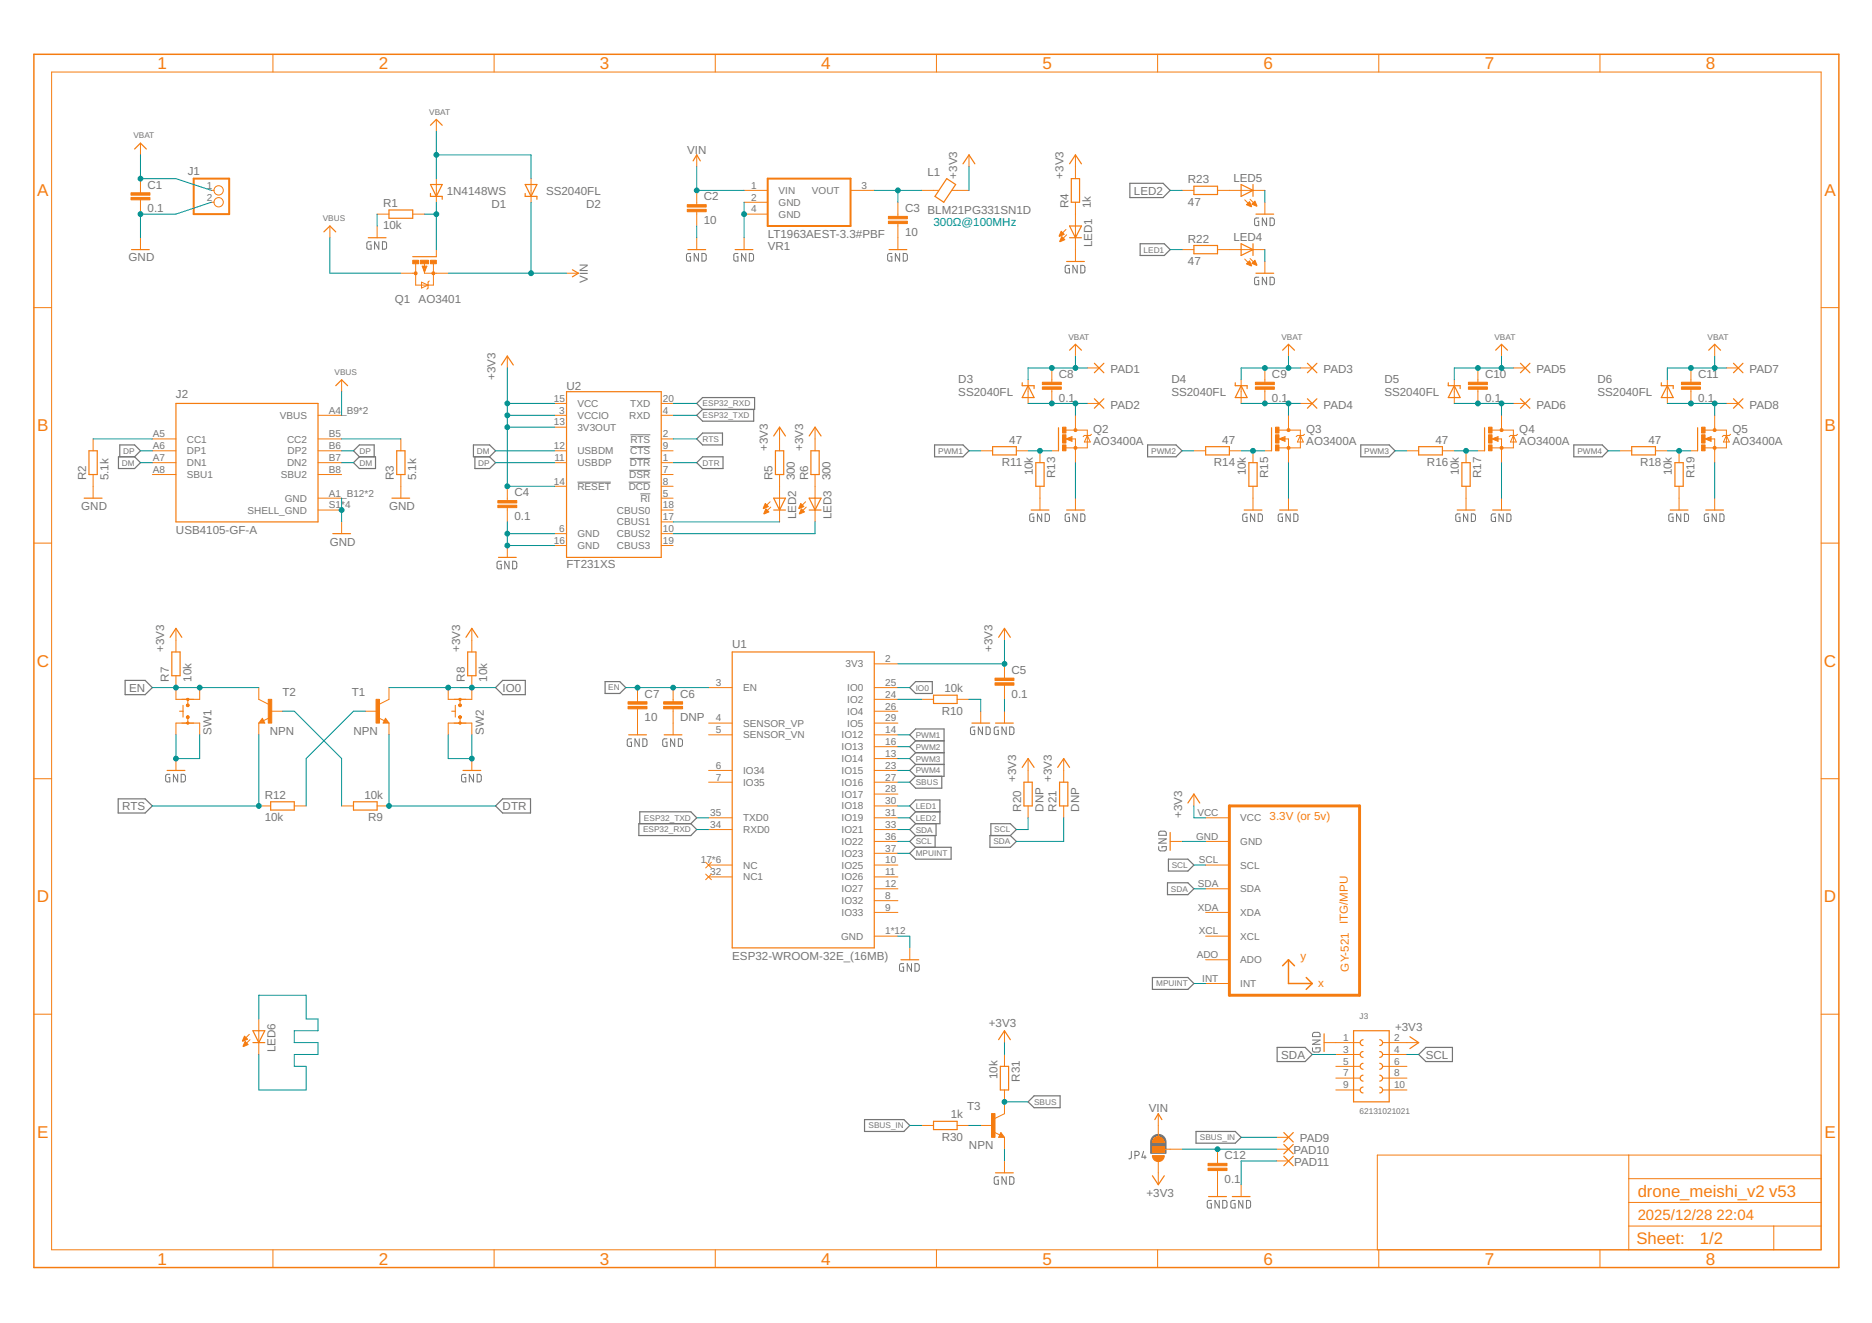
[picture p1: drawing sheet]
<svg xmlns="http://www.w3.org/2000/svg" width="297mm" height="210mm" viewBox="0 0 297 210" stroke-linecap="round" stroke-linejoin="round" font-family="sans-serif">
<g fill="none" stroke="#757575" stroke-width=".16">
<path d="M58.9 38.4h-.5l-.1 .1v1h.6v-.6h-.2M60.1 38.4v1.1l-.7-1.1v1.1M60.7 38.4h.5l.1 .1v.8l-.1 .2h-.5zM199.7 34.6l-.6 .1v.8l.1 .3h.5v-.7h-.2M201 34.6v1.2l-.7-1.2v1.2M201.5 34.6h.5l.2 .2v.8l-.2 .2h-.5zM109.6 40.2h-.4l-.2 .2-.1 .7 .2 .3h.5v-.7h-.2M110.8 40.2v1.2l-.6-1.2v1.2M111.4 40.2h.4l.2 .2v.8l-.2 .2h-.4zM117.1 40.2h-.4l-.2 .2-.1 .7 .2 .3h.5v-.7h-.2M118.3 40.2v1.2l-.6-1.2v1.2M118.9 40.2h.5l.1 .2v.8l-.1 .2h-.5z"/>
<path d="M141.5 40.2h-.4l-.2 .2-.1 .7 .2 .3h.5v-.7h-.2M142.7 40.2v1.2l-.6-1.2v1.2M143.3 40.2h.5l.2 .2v.8l-.2 .2h-.5zM169.7 42.1l-.6 .1-.1 .8 .2 .3h.5v-.7h-.2M170.9 42.1v1.2l-.7-1.2v1.2M171.5 42.1h.4l.2 .2v.8l-.2 .2h-.4zM199.7 44h-.5l-.1 .1v.8l.1 .3h.5v-.7h-.2M201 44v1.2l-.7-1.2v1.2M201.5 44h.5l.2 .2v.8l-.2 .1-.5 .1zM91.6 76.5h5.3M99.8 76.5h3.4M99.8 74.6h3.4"/>
<path d="M99.9 72.7h3.3M100 70.9h3.2M100 69h3.2M101.6 78.4h1.6M79.5 89l-.6 .2v.8l.1 .2 .5 .1v-.7h-.2M80.8 89v1.3l-.7-1.3v1.3M81.3 89l.5 .1 .2 .2v.7l-.2 .2-.5 .1zM164 81.5l-.6 .2v.8l.2 .2h.4v-.6h-.1M165.3 81.5v1.2l-.7-1.2v1.2M165.8 81.5l.5 .1 .2 .1v.8l-.2 .2h-.5zM169.7 81.5l-.6 .2-.1 .8 .2 .2h.5v-.6h-.2M170.9 81.5v1.2l-.7-1.2v1.2"/>
<path d="M171.5 81.5l.4 .1 .2 .1v.8l-.2 .2h-.4zM197.9 81.5l-.7 .2v.8l.2 .2h.5v-.6h-.2M199.1 81.5v1.2l-.7-1.2v1.2M199.6 81.5l.5 .1 .2 .1v.8l-.2 .2h-.5zM203.5 81.5l-.6 .2-.1 .8 .2 .2h.5v-.6h-.2M204.7 81.5v1.2l-.7-1.2v1.2M205.3 81.5l.4 .1 .2 .1v.8l-.2 .2h-.4zM231.7 81.5l-.7 .2v.8l.2 .2h.5v-.6h-.2M232.9 81.5v1.2l-.7-1.2v1.2M233.5 81.5l.4 .1 .2 .1v.8l-.2 .2h-.4zM237.3 81.5l-.6 .2-.1 .8 .2 .2h.5v-.6h-.2M238.5 81.5v1.2l-.7-1.2v1.2"/>
<path d="M239.1 81.5l.5 .1 .1 .1v.8l-.1 .2h-.5zM265.5 81.5l-.7 .2v.8l.2 .2h.5v-.6h-.2M266.7 81.5v1.2l-.7-1.2v1.2M267.3 81.5l.4 .1 .2 .1v.8l-.2 .2h-.4zM271.1 81.5l-.6 .2-.1 .8 .2 .2h.5v-.6h-.2M272.3 81.5v1.2l-.6-1.2v1.2M272.9 81.5l.5 .1 .1 .1v.8l-.1 .2h-.5zM100.2 117.2h-.5l-.1 .1-.1 .9 .2 .2h.5v-.6h-.2M101.4 117.2v1.2l-.6-1.2v1.2M102 117.2h.3a.3 .3 0 0 1 .4 .4l-.1 .7-.6 .1zM105.8 117.2h-.5l-.1 .1v.9l.1 .2h.5v-.6h-.2M107.1 117.2v1.2l-.7-1.2v1.2"/>
<path d="M107.6 117.2h.5l.2 .2v.8l-.2 .2h-.5zM154.7 115.3l-.7 .2v.8l.2 .2h.5v-.6h-.2M155.9 115.3v1.2l-.7-1.2v1.2M156.5 115.3l.4 .1 .2 .1v.8l-.2 .2h-.4zM158.4 115.3l-.6 .2v.8l.1 .2h.5v-.6h-.2M159.7 115.3v1.2l-.7-1.2v1.2M160.2 115.3l.5 .1 .2 .1v.8l-.2 .2h-.5zM26.9 122.9l-.6 .1v.8l.2 .2 .4 .1v-.7h-.1M28.2 122.9v1.2l-.7-1.2v1.2M28.7 122.9h.5l.2 .2v.7l-.2 .2-.5 .1zM73.9 122.9l-.6 .1-.1 .8 .2 .2 .5 .1v-.7h-.2M75.1 122.9v1.2l-.6-1.2v1.2"/>
<path d="M75.7 122.9h.5l.1 .2v.7l-.1 .2-.5 .1zM183.9 134.3l.1 .7h.8l.2-.2 .1-.5h-.7v.2M183.9 133.1h1.2l-1.2 .7h1.2M184 132l.8-.1 .2 .2 .1 .4h-1.2zM143.4 152.9h-.4l-.2 .1v1l.6 .1v-.7h-.2M144.6 152.9v1.2l-.6-1.2v1.2M145.2 152.9h.3l.3 .2v.8l-.2 .2h-.4zM208.3 166.2v.4l.1 .3 1-.1 .1-.6h-.7v.3M208.3 165h1.2l-1.2 .7h1.2M208.4 163.9l.2-.1h.7l.1 .2 .1 .5h-1.2zM158.4 186.7h-.4l-.2 .1v.8l.1 .3h.5v-.7h-.2M159.7 186.7v1.2l-.7-1.2v1.2"/>
<path d="M160.2 186.7h.3l.4 .2v.8l-.2 .2h-.5zM179.5 182.7v1l-.4 .2M180.1 183.3h.3a.33 .33 0 0 0 .4-.3 .33 .33 0 0 0-.4-.3h-.3v1.2M181.5 182.7l-.3 .9h.7M181.7 183.3v.6M192.2 190.5h-.4l-.2 .1v.8l.1 .2 .5 .1v-.7h-.2M193.5 190.5v1.2l-.7-1.2v1.2M194 190.5h.5l.2 .2v.8l-.2 .1-.5 .1zM196 190.5l-.7 .1v.8l.2 .2 .5 .1v-.7h-.2M197.2 190.5v1.2l-.6-1.2v1.2M197.8 190.5h.4l.2 .2v.8l-.2 .1-.4 .1z"/>
</g>
<path d="M182.9 180.4a1.22 1.22 0 0 1 1.3-.4 1.22 1.22 0 0 1 .8 1.2v1.8h-2.4v-2z" fill-rule="evenodd" fill="#757575" stroke="#757575" stroke-width=".16"/>
<g fill="none" stroke="#757575" stroke-width=".19">
<path d="M179.3 29.1h5.3l1.1 1.1-1.1 1.1h-5.3zM180.9 38.7h3.8l1 .9-1 .9h-3.8zM18.8 72.5h2.6l.9 .9-.9 .9h-2.6zM19 72.5v-1.9h2.4l.9 .9-.9 1M57 72.5h2.6v1.8h-2.6l-.9-.9zM57 72.5l-.9-1 .9-.9h2.4v1.9M75.1 70.6h2.6l.9 .9-.9 1h-2.6zM75.4 72.5v1.8h2.3l.9-.9-.9-.9M110.6 69.6l.9-.9h3.1v1.9h-3.1zM110.6 64l.9-.9h8.2v1.9h-8.2zM111.5 72.5h3.2v1.8h-3.2l-.9-.9zM111.5 65l-.9 .9 .9 .9h8.1v-1.8"/>
<path d="M148.3 70.6h4.5l1 .9-1 1h-4.5zM182.1 70.6h4.5l1 .9-1 1h-4.5zM215.9 70.6h4.5l1 .9-1 1h-4.5zM249.7 70.6h4.5l1 .9-1 1h-4.5zM19.9 107.9h3.1l1.2 1.2-1.2 1.1h-3.1zM79.8 107.9h3.6v2.3h-3.6l-1.2-1.1zM96 108.1h2.3l1 1-1 .9h-2.3zM145.3 108.1h2.6v1.9h-2.6l-.9-.9zM145.3 117.5l-.9-.9 .9-.9h4.5v7.5h-4.5M145.3 117.5h4.5M145.3 117.5l-.9 1 .9 .9M145.3 119.4h4.5"/>
<path d="M145.3 119.4l-.9 1 .9 .9M18.8 126.7h4.2l1.2 1.2-1.2 1.1h-4.2zM78.6 127.9l1.2-1.2h4.4v2.3h-4.4zM101.4 130.7h8.2l1 .9-1 1h-8.2zM101.5 130.7v-1.9h8.1l1 1-1 .9M145.3 128.8l-.9-.9 .9-1h3.8v3.8h-3.8M145.3 128.8h3.8M145.3 121.3h4.5M145.3 121.3l-.9 .9 .9 1M145.3 130.7l-.9 .9 .9 1M145.3 134.4h5.6v1.9h-5.6l-.9-.9zM145.3 132.6l-.9 .9 .9 .9"/>
<path d="M145.3 128.8l-.9 1 .9 .9M145.3 123.2l-.9 .9 .9 1h4.1v-1.9M148.4 132.6v1.8M148.5 130.7v1.9h-3.2M157.1 132.6h3.2l1 .9-1 .9h-3.2zM157.2 132.6v-1.9h3.1l1 .9-1 1M185.4 136.3h3.1l.9 .9-.9 1h-3.1zM182.9 155.1h5.6l.9 .9-.9 1h-5.6zM185.3 140.1h3.2l.9 .9-.9 .9h-3.2zM137.2 177.6h6.2l1 1-1 .9h-6.2zM163.1 174.8l1-.9h4.1v1.8h-4.1zM189.8 179.5h6.2l.9 .9-.9 1h-6.2z"/>
<path d="M202.6 166.2h4.5l1.1 1.1-1.1 1.1h-4.5zM225.1 167.3l1.2-1.1h4.2v2.2h-4.2z"/>
</g>
<g fill="none" stroke="#f57c10" stroke-width=".16">
<path d="M8.2 11.4h280.8v186.9h-280.8zM43.3 8.6v2.8M69.2 18.9v1.9M78.4 8.6v2.8M113.5 8.6v2.8M148.6 8.6v2.8M183.7 8.6v2.8M218.8 8.6v2.8M253.9 8.6v2.8M22.3 22.7v1.9M22.3 28.3v2.3M22.3 31.7v2.3"/>
<path d="M22.3 37.7v1.9M33.5 30.2h.5M33.5 32.1h.5M52.3 35.9v1.8M59.8 35.9v1.8M59.8 34h1.9M65.5 34h1.9M69.2 28.3v3.8M69.2 39.6v1.1M84.3 28.3v3.8M110.6 24.6v1.9M110.6 30.2v2.3"/>
<path d="M110.6 33.6v2.3M110.6 37.7v1.9M118.1 30.2h3.7M118.1 32.1h3.7M118.1 34h3.7M118.1 37.7v1.9M135 30.2h3.7M142.5 32.1v2.3M142.5 35.5v4.1M146.2 30.2h2.7M151 30.2h2.8M153.8 24.6v1.9"/>
<path d="M169.1 36.4l-1 1M169.2 37.3l-1 1M170.6 24.6v3.7M170.6 32.1v9.4M187.6 30.2h1.8M187.6 39.6h1.8M193.2 30.2h7.5M193.2 39.6h7.5M197.5 31.7l1 1M198.4 31.6l1 1.1M200.7 32.1v1.9M5.4 48.8h2.8"/>
<path d="M63.6 43.3h2.4M66.9 44.8l1 .4-1 .5zM67 42.2h.7l-.3 1zM67.4 43.1v.2h3.7M67.4 41.7v.6M68.1 44.6l-.2 .2v.9l-.2 .2M68.8 41.8v3.4h-2.8v-3.3M80.5 56.5v1.9M89.9 43.3h1.9M166.9 58.4v2.2M170.6 54.6v1.9M172.5 58.4h1.9"/>
<path d="M197.5 41.1l1 1M198.4 41l1 1M200.7 41.5v1.8M200.7 58.4v2.2M204.4 54.6v1.9M206.3 58.4h1.9M234.5 58.4v2.2M238.3 54.6v1.9M240.1 58.4h1.9M268.3 58.4v2.2M272.1 54.6v1.9M273.9 58.4h1.9"/>
<path d="M289 48.8h2.8M14.8 69.6v1.9M14.8 75.3v3.7M24.2 69.6h3.7M24.2 71.5h3.7M24.2 73.4h3.7M24.2 75.3h3.7M50.5 69.6h3.7M50.5 71.5h3.7M50.5 73.4h3.7M50.5 75.3h3.7M50.5 65.9h3.7"/>
<path d="M50.5 79h3.7M54.2 60.3v1.8M63.6 69.6v1.9M63.6 75.3v3.7M80.5 77.2v2.2M88 71.5h1.9M88 73.4h1.9M88 65.9h1.9M88 64h1.9M88 67.8h1.9M88 77.2h1.9M104.9 69.6h1.9"/>
<path d="M104.9 71.5h1.9M104.9 73.4h1.9M104.9 75.3h1.9M104.9 65.9h1.9M104.9 79h1.9M104.9 64h1.9M104.9 77.2h1.9M122.2 79.6l-1 1M123.7 67.8v3.7M123.7 75.3v7.5M127.8 79.6l-1 1M129.3 67.8v3.7"/>
<path d="M129.3 75.3v7.5M155.6 71.5h1.9M161.3 71.5h1.8M163.1 60.3v3.7M165 71.5v1.9M165 77.2v3.7M166.9 71.5h1.1M166.9 61.8v2.2M169.1 69.6l1-.3v.7zM169.2 68.2h3.3v2.9h-3.4M170 69.6h.6v3.8M170.6 65.9v2.3"/>
<path d="M170.6 79v1.9M172.5 64h1.9M172.5 69.1l.5 1h-.9zM173.2 68.9l-.2 .2h-.9l-.2 .2M189.4 71.5h1.9M195.1 71.5h1.8M196.9 60.3v3.7M198.8 71.5v1.9M198.8 77.2v3.7M200.7 71.5h1.1M200.7 61.8v2.2M202.9 69.6l1-.3v.7z"/>
<path d="M203 68.2h3.3v2.9h-3.4M203.8 69.6h.6v3.8M204.4 65.9v2.3M204.4 79v1.9M206.3 64h1.9M206.3 69.1l.5 1h-.9zM207 68.9l-.2 .2h-.9l-.2 .2M223.2 71.5h1.9M228.9 71.5h1.9M230.8 60.3v3.7M232.6 71.5v1.9M232.6 77.2v3.7"/>
<path d="M234.5 71.5h1.1M234.5 61.8v2.2M236.7 69.6l1-.3v.7zM236.8 68.2h3.3v2.9h-3.4M237.6 69.6h.7v3.8M238.3 65.9v2.3M238.3 79v1.9M240.1 64h1.9M240.1 69.1l.5 1h-.9zM240.8 68.9l-.2 .2h-.9l-.2 .2M257 71.5h1.9M262.7 71.5h1.9"/>
<path d="M264.6 60.3v3.7M266.4 71.5v1.9M266.4 77.2v3.7M268.3 71.5h1.1M268.3 61.8v2.2M270.6 68.2h3.3v2.9h-3.3M270.6 69.6l.9-.3v.7zM271.4 69.6h.7v3.8M272.1 65.9v2.3M272.1 79v1.9M273.9 64h1.9M273.9 69.1l.5 1h-.9z"/>
<path d="M274.6 68.9l-.2 .2h-.9l-.2 .2M5.4 86.2h2.8M27.9 99.7v3.7M50.5 80.9h3.7M54.2 82.8v1.9M74.9 99.7v3.7M80.5 80.5v2.3M80.5 86.6v1.8M88 84.7h1.9M88 86.6h1.9M104.9 80.9h1.9M104.9 84.7h1.9"/>
<path d="M104.9 86.6h1.9M104.9 82.8h1.9M122.3 80.5l-1 1M127.9 80.5l-1 1M159.4 99.7v1.9M289 86.2h2.8M27.9 107.2v3.8M27.9 114.7v1.9M28.9 114.7h1.8M28.9 111h1.8M29.8 111v.7M29.8 114v.7"/>
<path d="M31.7 109.1v1.9M31.7 114.7v1.9M41.1 109.1v1.9l1.5 .7M41.1 114.7v1.9M41.6 114l.4 .7h-.9zM42.7 113.9l-.9 .4M42.9 112.8h1.9M58 112.8h1.8M60.1 113.9l.9 .4M61.2 114l.5 .7h-.9zM61.7 109.1v1.9l-1.5 .7M61.7 114.7v1.9"/>
<path d="M71.1 109.1v1.9M71.1 114.7v1.9M72.1 114.7h1.8M72.1 111h1.8M73 111v.7M73 114v.7M74.9 107.2v3.8M74.9 114.7v1.9M101.2 109.1v2.2M101.2 112.5v4.1M106.8 109.1v2.2M106.8 112.5v4.1"/>
<path d="M112.4 114.7h3.8M112.4 109.1h3.8M112.4 116.6h3.8M138.7 114.7h3.8M138.7 112.8h3.8M138.7 111h3.8M138.7 105.3h3.8M138.7 109.1h3.8M138.7 116.6h3.8M138.7 118.5h3.8M146.2 111h1.9M151.9 111h1.9"/>
<path d="M155.6 112.8v1.9M159.4 105.3v2.3M159.4 108.7v2.3M159.4 112.8v1.9M5.4 123.5h2.8M27.9 120.4v1.8M41.1 127.9h1.8M46.7 127.9h1.9M54.2 127.9h1.9M59.8 127.9h1.9M74.9 120.4v1.8M112 136.8l.9 .9"/>
<path d="M112 138.7l.9 .9M112.4 122.2h3.8M112.4 124.1h3.8M112.4 137.2h3.8M112.4 139.1h3.8M112.4 129.8h3.8M112.4 131.6h3.8M112.9 136.8l-.9 .9M112.9 138.7l-.9 .9M138.7 127.9h3.8M138.7 122.2h3.8M138.7 124.1h3.8"/>
<path d="M138.7 137.2h3.8M138.7 139.1h3.8M138.7 120.4h3.8M138.7 126h3.8M138.7 129.8h3.8M138.7 131.6h3.8M138.7 133.5h3.8M138.7 135.4h3.8M163.1 120.4v3.7M163.1 127.9v1.9M168.8 120.4v3.7M168.8 127.9v1.9"/>
<path d="M185.7 133.5h1.9M189.4 126v1.9M191.3 137.2h3.8M191.3 129.8h3.8M191.3 133.5h3.8M289 123.5h2.8M138.7 148.5h3.8M138.7 144.8h3.8M138.7 142.9h3.8M138.7 141h3.8M144.4 150.4v1.9M191.3 148.5h3.8"/>
<path d="M191.3 144.8h3.8M191.3 141h3.8M191.3 152.3h3.8M191.3 156h3.8M5.4 160.9h2.8M39.6 164.1l-1.1 1M39.7 165l-1.1 1M41.1 161.7v5.6M146.2 178.6h1.9M151.9 178.6h1.9M155.6 178.6h1.9M157.7 179.6l.9 .5"/>
<path d="M158.8 179.7l.6 .7h-.9zM159.4 163.5v1.9M159.4 167.3v1.9M159.4 172.9v3.8l-1.5 .7M183.8 176.7v3.7M210.1 165.4h5.6M212 167.3h3.7M212 169.2h3.7M212 171h3.7M212 172.9h3.7M219.5 165.4h5.6M219.5 167.3h3.7"/>
<path d="M219.5 169.2h3.7M219.5 171h3.7M219.5 172.9h3.7M289 160.9h2.8M43.3 198.3v2.8M78.4 198.3v2.8M113.5 198.3v2.8M148.6 198.3v2.8M159.4 180.4v1.9M159.4 184.2v1.9M182.9 181.9h1.8v.9h-1.8zM183.7 198.3v2.8"/>
<path d="M183.8 184.2v3.8M184.7 182.3h2.9M193.2 182.3v2.3M193.2 185.7v4.1M196.9 188v1.8M202.6 182.3h1.8M202.6 180.4h1.8M202.6 184.2h1.8M218.8 198.3v2.8M253.9 198.3v2.8M258.4 194.5h30.6M258.4 183.3v15"/>
<path d="M258.4 190.8h30.6M258.4 187h30.6M281.5 194.5v3.8M289 183.3h-70.5v15"/>
<circle cx="34.7" cy="30.2" r=".74"/>
<circle cx="34.7" cy="32.1" r=".74"/>
</g>
<path d="M5.4 8.6h286.4v192.5h-286.4zM67.5 42.3l-.1 .7-.2-.7h.2v.2M170 69.5l-.7 .1 .7 .2v-.2h-.2M203.8 69.5l-.7 .1 .7 .2v-.2h-.2M237.6 69.5l-.7 .1 .7 .2v-.2h-.2M271.4 69.5l-.7 .1 .7 .2v-.2h-.2M204.4 152.3v3.7h3.8M204.4 152.3l1 .9M204.4 152.3l-.9 .9M207.3 155.1l.9 .9M208.2 156l-.9 1" fill="none" stroke="#f57c10" stroke-width=".23"/>
<path d="M30.7 28.3h5.7v5.7h-5.7zM121.8 28.3h13.2v7.6h-13.2z" fill="none" stroke="#f57c10" stroke-width=".32"/>
<g fill="#f57c10" stroke="#f57c10" stroke-width=".16">
<path d="M20.8 31.3h3v.4h-3z"/>
<path d="M20.8 30.6h3v.4h-3z"/>
<path d="M68.3 41.3h.9v.5h-.9z"/>
<path d="M65.5 41.3h.9v.5h-.9z"/>
<path d="M66.7 41.3h1.3v.5h-1.3z"/>
<path d="M109.1 33.2h3v.4h-3z"/>
<path d="M109.1 32.5h3v.4h-3z"/>
<path d="M141 35.1h3v.4h-3z"/>
<path d="M141 34.3h3v.4h-3z"/>
<path d="M79 80.2h3v.3h-3z"/>
<path d="M79 79.4h3v.4h-3z"/>
<path d="M59.7 111h.5v3.7h-.5z"/>
<path d="M42.6 111h.5v3.7h-.5z"/>
<path d="M157.9 108.3h3v.4h-3z"/>
<path d="M157.9 107.6h3v.4h-3z"/>
<path d="M105.3 112.1h3v.4h-3z"/>
<path d="M105.3 111.3h3v.4h-3z"/>
<path d="M99.7 112.1h3v.4h-3z"/>
<path d="M99.7 111.3h3v.4h-3z"/>
<path d="M168.6 70.6h.5v.9h-.5z"/>
<path d="M168.6 67.8h.5v.9h-.5z"/>
<path d="M168.6 69h.5v1.3h-.5z"/>
<path d="M165.4 61.4h3v.4h-3z"/>
<path d="M165.4 60.6h3v.4h-3z"/>
<path d="M202.4 70.6h.5v.9h-.5z"/>
<path d="M202.4 67.8h.5v.9h-.5z"/>
<path d="M202.4 69h.5v1.3h-.5z"/>
<path d="M199.2 61.4h3v.4h-3z"/>
<path d="M199.2 60.6h3v.4h-3z"/>
<path d="M236.2 70.6h.5v.9h-.5z"/>
<path d="M236.2 67.8h.5v.9h-.5z"/>
<path d="M236.2 69h.5v1.3h-.5z"/>
<path d="M233 61.4h3v.4h-3z"/>
<path d="M233 60.6h3v.4h-3z"/>
<path d="M270 70.6h.6v.9h-.6z"/>
<path d="M270 67.8h.6v.9h-.6z"/>
<path d="M270 69h.6v1.3h-.6z"/>
<path d="M266.8 61.4h3v.4h-3z"/>
<path d="M266.8 60.6h3v.4h-3z"/>
<path d="M191.7 185.3h3v.4h-3z"/>
<path d="M191.7 184.6h3v.4h-3z"/>
<path d="M182.9 181.9h1.8v.9h-1.8z"/>
<path d="M157.3 176.7h.6v3.7h-.6z"/>
</g>
<g fill="none" stroke="#f57c10" stroke-width=".19">
<path d="M68.3 19.9l.9-1 1 1M20.9 39.6h2.8M21.4 23.6l.9-.9 .9 .9M51.4 36.8l.9-.9 1 .9M58.4 37.7h2.9M61.7 33.3h3.8v1.3h-3.8zM68.3 30.7v.5h1.9v.4M68.3 29.3h1.9l-1 1.9zM83.3 29.3h1.9l-.9 1.9zM83.3 30.7v.5h1.9v.4M109.2 39.6h2.8M110 25.5l.6-.9 .5 .9"/>
<path d="M116.6 39.6h2.9M141.1 39.6h2.8M150.2 28.3l1.4 1-1.8 2.8-1.4-.9zM152.8 26l1-1.4 .9 1.4M169.7 37.7h1.9M169.7 26l.9-1.4 1 1.4M169.7 35.9h1.9l-1 1.8zM170 28.3h1.3v3.8h-1.3zM189.4 38.9h3.8v1.4h-3.8zM189.4 29.5h3.8v1.4h-3.8zM196.9 38.7l1.9 .9-1.9 .9zM196.9 29.3l1.9 .9-1.9 1z"/>
<path d="M198.8 29.3v1.9M198.8 38.7v1.8M199.3 34h2.8M65.5 40.7h3.7M79.6 57.9l.9-1.4 .9 1.4M90.8 42.8l1 .5-1 .6M169.2 41.5h2.9M169.7 55.6l.9-1 1 1M173.7 57.6l1.5 1.5M175.2 57.6l-1.5 1.5M199.3 43.3h2.8M203.5 55.6l.9-1 1 1"/>
<path d="M207.5 57.6l1.5 1.5M209 57.6l-1.5 1.5M237.3 55.6l1-1 .9 1M241.3 57.6l1.5 1.5M242.8 57.6l-1.5 1.5M271.1 55.6l1-1 .9 1M275.1 57.6l1.5 1.5M276.6 57.6l-1.5 1.5M13.4 79h2.8M14.1 71.5h1.3v3.8h-1.3zM27.9 64h22.6v18.8h-22.6zM53.3 61.2l.9-.9 1 .9"/>
<path d="M62.2 79h2.8M62.9 71.5h1.4v3.8h-1.4zM89.9 62.1h15v26.3h-15zM122.8 79h1.8l-.9 1.9zM122.8 69.2l.9-1.4 .9 1.4M123 71.5h1.4v3.8h-1.4zM128.4 79h1.9l-1 1.9zM128.4 69.2l.9-1.4 1 1.4M128.7 71.5h1.3v3.8h-1.3zM157.5 70.9h3.8v1.3h-3.8zM162.2 60.7v.5h1.9v.5M163.1 61.2l1 1.9h-1.9z"/>
<path d="M164.4 73.4h1.3v3.8h-1.3zM168 67.9v3.6M173.7 63.3l1.5 1.5M175.2 63.3l-1.5 1.5M191.3 70.9h3.8v1.3h-3.8zM196 60.7v.5h1.9v.5M196.9 61.2l1 1.9h-1.9zM198.2 73.4h1.3v3.8h-1.3zM201.8 67.9v3.6M207.5 63.3l1.5 1.5M209 63.3l-1.5 1.5M225.1 70.9h3.8v1.3h-3.8z"/>
<path d="M229.8 60.7v.5h1.9v.5M230.8 61.2l.9 1.9h-1.9zM232 73.4h1.3v3.8h-1.3zM235.6 67.9v3.6M241.3 63.3l1.5 1.5M242.8 63.3l-1.5 1.5M258.9 70.9h3.8v1.3h-3.8zM263.6 60.7v.5h1.9v.5M264.6 61.2l.9 1.9h-1.9zM265.8 73.4h1.3v3.8h-1.3zM269.4 67.9v3.6M275.1 63.3l1.5 1.5"/>
<path d="M276.6 63.3l-1.5 1.5M52.8 84.7h2.8M79.1 88.4h2.8M122.8 80.9h1.8M128.4 80.9h1.9M163.6 80.9h2.8M169.2 80.9h2.9M197.4 80.9h2.8M203.1 80.9h2.8M231.2 80.9h2.8M236.9 80.9h2.8M265 80.9h2.8"/>
<path d="M270.7 80.9h2.8M27 101.1l.9-1.4 1 1.4M27.3 103.4h1.3v3.8h-1.3zM41.6 114.3l-.1 .2h.3l-.2-.3-.3 .4h.5M61.2 114.3l.1 .2h-.3l.2-.3 .3 .4h-.5M73.9 101.1l1-1.4 .9 1.4M74.2 103.4h1.3v3.8h-1.3zM99.8 116.6h2.8M105.4 116.6h2.8M116.2 103.4h22.5v47h-22.5zM148.1 110.3h3.8v1.3h-3.8zM154.2 114.7h2.8"/>
<path d="M158 114.7h2.8M158.5 101.1l.9-1.4 .9 1.4M26.5 122.2h2.8M42.9 127.2h3.8v1.3h-3.8zM56.1 127.2h3.7v1.3h-3.7zM73.5 122.2h2.8M162.2 121.8l.9-1.4 1 1.4M162.5 124.1h1.3v3.8h-1.3zM167.8 121.8l1-1.4 .9 1.4M168.1 124.1h1.3v3.8h-1.3zM185.7 132.1v2.8M188.5 127.4l.9-1.4 1 1.4"/>
<path d="M143 152.3h2.8M40.1 163.5h1.9l-.9 1.9zM40.1 165.4h1.9M148.1 177.9h3.8v1.3h-3.8zM158.5 165l.9-1.5 .9 1.5M158.7 169.2h1.3v3.7h-1.3zM183.2 177.6l.6-.9 .6 .9M203.7 179.7l1.5 1.5M205.2 179.7l-1.5 1.5M210.1 164v2.8M214.8 163.5h5.6v11.3h-5.6zM216.3 168.7a.48 .48 0 0 0-.5 .5 .48 .48 0 0 0 .5 .5"/>
<path d="M216.3 165a.47 .47 0 0 0-.5 .4 .47 .47 0 0 0 .5 .5M216.3 166.8a.47 .47 0 0 0-.5 .5 .47 .47 0 0 0 .5 .5M216.3 170.6a.48 .48 0 0 0-.5 .5 .48 .48 0 0 0 .5 .4M216.3 172.5a.47 .47 0 0 0-.5 .4 .47 .47 0 0 0 .5 .5M218.9 165a.47 .47 0 0 1 .5 .4 .47 .47 0 0 1-.5 .5M218.9 166.8a.47 .47 0 0 1 .5 .5 .47 .47 0 0 1-.5 .5M218.9 168.7a.48 .48 0 0 1 .5 .5 .48 .48 0 0 1-.5 .5M218.9 170.6a.48 .48 0 0 1 .5 .5 .48 .48 0 0 1-.5 .4M218.9 172.5a.47 .47 0 0 1 .5 .4 .47 .47 0 0 1-.5 .5M223.7 164.5l1.4 .9-1.4 1M158 186.1h2.8M158.8 180.1l.1 .2h-.3l.2-.4 .4 .5h-.6"/>
<path d="M182.9 186.5l.9 1.5 .9-1.5M191.8 189.8h2.8M195.5 189.8h2.9M203.7 181.6l1.5 1.5M203.7 183.5l1.5 1.5M205.2 181.6l-1.5 1.5M205.2 183.5l-1.5 1.5"/>
</g>
<g fill="#f57c10" stroke="#f57c10" stroke-width=".16">
<path d="M68.6 43.2h.3v.3h-.3l-.1-.2z" fill-rule="evenodd"/>
<path d="M65.8 43.2h.3v.3h-.3l-.1-.2z" fill-rule="evenodd"/>
<path d="M168.4 36.7l.5 .5-.8 .3z" fill-rule="evenodd"/>
<path d="M168.5 37.5l.5 .5-.8 .4z" fill-rule="evenodd"/>
<path d="M121.4 79.9l.5 .5-.7 .3z" fill-rule="evenodd"/>
<path d="M121.5 80.7l.5 .5-.8 .3z" fill-rule="evenodd"/>
<path d="M127.1 79.9l.5 .5-.8 .3z" fill-rule="evenodd"/>
<path d="M127.2 80.7l.4 .5-.7 .3z" fill-rule="evenodd"/>
<path d="M29.7 114.6h.2v.3h-.2l-.1-.2 .2-.1 .1 .1-.1 .1-.2-.1z" fill-rule="evenodd"/>
<path d="M29.7 110.8h.2v.3h-.2l-.1-.1 .2-.1 .1 .1h-.1h-.2z" fill-rule="evenodd"/>
<path d="M29.7 114.6h.2v.2h-.2v-.1h.1h-.1z" fill-rule="evenodd"/>
<path d="M29.7 110.9h.2v.2h-.2v-.1h.1h-.1z" fill-rule="evenodd"/>
<path d="M29.6 113.6h.3l.1 .2v.1l-.1 .1-.3-.1v-.1l.2-.2 .2 .2-.2 .1-.2-.1z" fill-rule="evenodd"/>
<path d="M29.6 111.8h.4v.2l-.1 .1-.3-.1v-.1l.2-.1 .2 .1-.2 .1-.2-.1z" fill-rule="evenodd"/>
<path d="M72.9 114.6h.2v.3h-.2l-.1-.2 .2-.1 .1 .1-.1 .1-.2-.1z" fill-rule="evenodd"/>
<path d="M72.9 110.8h.2v.3h-.2l-.1-.1 .2-.1 .1 .1h-.1h-.2z" fill-rule="evenodd"/>
<path d="M72.9 114.6h.2v.2h-.2v-.1h.1h-.1z" fill-rule="evenodd"/>
<path d="M72.9 110.9h.2v.2h-.2v-.1h.1h-.1z" fill-rule="evenodd"/>
<path d="M72.8 113.6h.3l.1 .2v.1l-.3 .1-.1-.2 .1-.2 .3 .2-.3 .1-.1-.1z" fill-rule="evenodd"/>
<path d="M72.8 111.8h.4v.2l-.3 .1-.1-.2 .1-.1 .3 .1-.3 .1-.1-.1z" fill-rule="evenodd"/>
<path d="M170.5 70.9h.3l.1 .2-.1 .1-.2 .1-.1-.1z" fill-rule="evenodd"/>
<path d="M204.3 70.9h.3v.3l-.2 .1-.1-.1z" fill-rule="evenodd"/>
<path d="M204.3 68.1l.1-.1 .2 .1v.3h-.3z" fill-rule="evenodd"/>
<path d="M238.1 70.9h.3v.3l-.1 .1-.2-.1z" fill-rule="evenodd"/>
<path d="M238.1 68.1l.2-.1 .1 .1v.3h-.3z" fill-rule="evenodd"/>
<path d="M271.9 70.9h.3v.3l-.1 .1-.2-.1z" fill-rule="evenodd"/>
<path d="M271.9 68.1l.2-.1 .1 .1v.3h-.3z" fill-rule="evenodd"/>
<path d="M183.1 180.7a.94 .94 0 0 1 1-.3 .94 .94 0 0 1 .6 .9h-1.8z" fill-rule="evenodd"/>
<path d="M182.9 183.3h1.8a.94 .94 0 0 1-.9 1 .94 .94 0 0 1-.9-1z" fill-rule="evenodd"/>
<path d="M197.8 41.9l.5-.5 .3 .8z" fill-rule="evenodd"/>
<path d="M198.6 41.8l.5-.5 .4 .8z" fill-rule="evenodd"/>
<path d="M197.8 32.5l.5-.5 .3 .8z" fill-rule="evenodd"/>
<path d="M198.6 32.4l.5-.5 .4 .8z" fill-rule="evenodd"/>
<path d="M38.8 164.4l.5 .5-.8 .3z" fill-rule="evenodd"/>
<path d="M38.9 165.2l.5 .5-.8 .4z" fill-rule="evenodd"/>
<circle cx="170.7" cy="68.2" r=".24"/>
</g>
<path d="M27.9 114.7h3.8M27.9 111h3.8M28.5 112.8h.5M29 111.9v1.9M71.1 114.7h3.8M71.1 111h3.8M71.7 112.8h.5M72.2 111.9v1.9" fill="none" stroke="#f57c10" stroke-width=".17"/>
<path d="M195.1 127.9h20.6v30h-20.6z" fill="none" stroke="#f57c10" stroke-width=".47"/>
<g fill="none" stroke="#009292" stroke-width=".16">
<path d="M22.3 24.6v3.7h5.6l5.6 1.9M33.5 32.1l-5.6 1.9h-5.6v3.7M52.3 37.7v5.6h11.3M59.8 34v1.9M67.4 34h1.8M69.2 20.8v7.5M69.2 32.1v7.5M69.2 24.6h15.1v3.7M84.3 32.1v11.2M110.6 26.5v3.7h7.5M110.6 35.9v1.8M118.1 32.1v5.6"/>
<path d="M138.7 30.2h7.5M142.5 30.2v1.9M153.8 26.5v3.7M185.7 30.2h1.9M185.7 39.6h1.9M200.7 30.2v1.9M200.7 39.6v1.9M71.1 43.3h18.8M80.5 58.4v18.8h7.5M170.6 56.5v1.9M172.5 58.4h-9.4v1.9M204.4 56.5v1.9"/>
<path d="M206.3 58.4h-9.4v1.9M238.3 56.5v1.9M240.1 58.4h-9.3v1.9M272.1 56.5v1.9M273.9 58.4h-9.3v1.9M14.8 69.6h9.4M22.3 71.5h1.9M22.3 73.4h1.9M54.2 62.1v3.8M54.2 79v3.8M54.2 69.6h9.4M54.2 71.5h1.9"/>
<path d="M54.2 73.4h1.9M78.6 71.5h9.4M78.6 73.4h9.4M80.5 67.8h7.5M80.5 65.9h7.5M80.5 64h7.5M106.8 69.6h3.8M106.8 73.4h3.8M106.8 65.9h3.8M106.8 64h3.8M153.8 71.5h1.8M163.1 71.5h3.8"/>
<path d="M163.1 64h9.4M170.6 64v1.9M170.6 73.4v5.6M187.6 71.5h1.8M196.9 71.5h3.8M196.9 64h9.4M204.4 64v1.9M204.4 73.4v5.6M221.4 71.5h1.8M230.8 71.5h3.7M230.8 64h9.3M238.3 64v1.9"/>
<path d="M238.3 73.4v5.6M255.2 71.5h1.8M264.6 71.5h3.7M264.6 64h9.3M272.1 64v1.9M272.1 73.4v5.6M80.5 82.8v3.8h7.5M80.5 84.7h7.5M106.8 82.8h16.9M129.3 82.8v1.9h-22.5M24.2 109.1h5.5M27.9 116.6v3.8h3.8v-3.8"/>
<path d="M29.8 109.1h11.3M41.1 116.6v11.3h-16.9M44.8 112.8h1.9l7.5 7.6v7.5M58 112.8h-1.9l-7.5 7.6v7.5M61.7 116.6v11.3h16.9M61.7 109.1h16.9M71.1 116.6v3.8h3.8v-3.8M99.3 109.1h13.1M142.5 111h3.7M142.5 109.1h1.9M142.5 116.6h1.9M142.5 118.5h1.9"/>
<path d="M153.8 111h1.8v1.8M159.4 101.6v3.7h-16.9M159.4 111v1.8M110.6 129.8h1.8M110.6 131.6h1.8M142.5 120.4h1.9M142.5 133.5h1.9M142.5 129.8h1.9M142.5 127.9h1.9M142.5 131.6h1.9M142.5 122.2h1.9M142.5 135.4h1.9"/>
<path d="M142.5 124.1h1.9M163.1 129.8v1.8h-1.8M168.8 129.8v3.7h-7.5M187.6 133.5h3.7M189.4 127.9v1.9h1.9M189.4 137.2h1.9M142.5 148.5h1.9v1.9M189.4 141h1.9M189.4 156h1.9M41.1 161.7v-3.8h7.5v3.8h1.9v1.8h-3.8v1.9h3.8v1.9h-3.8v1.9h1.9v3.7h-7.5v-5.6M144.4 178.6h1.8M153.8 178.6h1.8"/>
<path d="M159.4 165.4v1.9M159.4 174.8h3.7M208.2 167.3h3.8M223.2 167.3h1.9M159.4 182.3v1.9M187.6 182.3h15M196.9 180.4h5.7M202.6 184.2h-5.7v3.8"/>
</g>
<g fill="#009292" stroke="#009292" stroke-width=".16">
<circle cx="22.3" cy="34" r=".38"/>
<circle cx="118.1" cy="34" r=".38"/>
<circle cx="54.2" cy="80.9" r=".38"/>
<circle cx="80.5" cy="86.6" r=".38"/>
<circle cx="80.5" cy="84.7" r=".38"/>
<circle cx="27.9" cy="120.4" r=".38"/>
<circle cx="74.9" cy="120.4" r=".38"/>
<circle cx="22.3" cy="28.3" r=".38"/>
<circle cx="69.2" cy="24.6" r=".38"/>
<circle cx="166.9" cy="58.4" r=".38"/>
<circle cx="170.6" cy="58.4" r=".38"/>
<circle cx="200.7" cy="58.4" r=".38"/>
<circle cx="204.4" cy="58.4" r=".38"/>
<circle cx="234.5" cy="58.4" r=".38"/>
<circle cx="238.3" cy="58.4" r=".38"/>
<circle cx="268.3" cy="58.4" r=".38"/>
<circle cx="272.1" cy="58.4" r=".38"/>
<circle cx="69.2" cy="34" r=".38"/>
<circle cx="84.3" cy="43.3" r=".38"/>
<circle cx="110.6" cy="30.2" r=".38"/>
<circle cx="142.5" cy="30.2" r=".38"/>
<circle cx="159.4" cy="105.3" r=".38"/>
<circle cx="80.5" cy="64" r=".38"/>
<circle cx="80.5" cy="65.9" r=".38"/>
<circle cx="80.5" cy="67.8" r=".38"/>
<circle cx="80.5" cy="77.2" r=".38"/>
<circle cx="41.1" cy="127.9" r=".38"/>
<circle cx="61.7" cy="127.9" r=".38"/>
<circle cx="71.1" cy="109.1" r=".38"/>
<circle cx="74.9" cy="109.1" r=".38"/>
<circle cx="31.7" cy="109.1" r=".38"/>
<circle cx="27.9" cy="109.1" r=".38"/>
<circle cx="106.8" cy="109.1" r=".38"/>
<circle cx="101.2" cy="109.1" r=".38"/>
<circle cx="165" cy="71.5" r=".38"/>
<circle cx="170.6" cy="64" r=".38"/>
<circle cx="166.9" cy="64" r=".38"/>
<circle cx="198.8" cy="71.5" r=".38"/>
<circle cx="204.4" cy="64" r=".38"/>
<circle cx="200.7" cy="64" r=".38"/>
<circle cx="232.6" cy="71.5" r=".38"/>
<circle cx="238.3" cy="64" r=".38"/>
<circle cx="234.5" cy="64" r=".38"/>
<circle cx="266.4" cy="71.5" r=".38"/>
<circle cx="272.1" cy="64" r=".38"/>
<circle cx="268.3" cy="64" r=".38"/>
<circle cx="159.4" cy="174.8" r=".38"/>
<circle cx="193.2" cy="182.3" r=".38"/>
</g>
<g font-size="2.7" fill="#f57c10">
<text x="25" y="11">1</text>
<text x="60.1" y="11">2</text>
<text x="95.2" y="11">3</text>
<text x="130.3" y="11">4</text>
<text x="165.4" y="11">5</text>
<text x="200.5" y="11">6</text>
<text x="235.6" y="11">7</text>
<text x="270.7" y="11">8</text>
<text x="5.9" y="31.1">A</text>
<text x="289.5" y="31.1">A</text>
<text x="5.9" y="68.4">B</text>
<text x="289.5" y="68.4">B</text>
<text x="5.8" y="105.8">C</text>
<text x="289.4" y="105.8">C</text>
<text x="5.8" y="143.2">D</text>
<text x="289.4" y="143.2">D</text>
<text x="5.9" y="180.6">E</text>
<text x="289.5" y="180.6">E</text>
<text x="25" y="200.6">1</text>
<text x="60.1" y="200.6">2</text>
<text x="95.2" y="200.6">3</text>
<text x="130.3" y="200.6">4</text>
<text x="165.4" y="200.6">5</text>
<text x="200.5" y="200.6">6</text>
<text x="235.6" y="200.6">7</text>
<text x="270.7" y="200.6">8</text>
</g>
<g font-size="2.6" fill="#f57c10">
<text x="259.9" y="189.8">drone_meishi_v2 v53</text>
<text x="259.7" y="197.4">Sheet:</text>
<text x="269.7" y="197.3">1/2</text>
</g>
<g font-size="2.4" fill="#f57c10">
<text x="259.9" y="193.6">2025/12/28</text>
<text x="272.4" y="193.6">22:04</text>
</g>
<g font-size="1.8" fill="#757575">
<text x="23.4" y="29.9">C1</text>
<text x="29.8" y="27.8">J1</text>
<text x="109" y="24.4">VIN</text>
<text x="147.2" y="27.9">L1</text>
<text x="151.9" y="28.3" transform="rotate(-90 151.9 28.3)">+3V3</text>
<text x="168.8" y="28.3" transform="rotate(-90 168.8 28.3)">+3V3</text>
<text x="188.5" y="29.1">R23</text>
<text x="195.7" y="28.9">LED5</text>
<text x="23.4" y="33.7">0.1</text>
<text x="60.8" y="32.9">R1</text>
<text x="70.9" y="30.9">1N4148WS</text>
<text x="78" y="32.9">D1</text>
<text x="86.6" y="30.9">SS2040FL</text>
<text x="93" y="32.9">D2</text>
<text x="111.7" y="35.6">10</text>
<text x="111.7" y="31.8">C2</text>
<text x="143.6" y="33.7">C3 BLM21PG331SN1D</text>
<text x="169.5" y="33" transform="rotate(-90 169.5 33)">R4</text>
<text x="173.1" y="33" transform="rotate(-90 173.1 33)">1k</text>
<text x="179.9" y="30.9">LED2</text>
<text x="188.5" y="32.7">47</text>
<text x="20.4" y="41.5">GND</text>
<text x="60.8" y="36.4">10k</text>
<text x="121.8" y="37.7">LT1963AEST-3.3#PBF</text>
<text x="121.8" y="39.6">VR1</text>
<text x="143.6" y="37.4">10</text>
<text x="173.3" y="39.2" transform="rotate(-90 173.3 39.2)">LED1</text>
<text x="188.5" y="38.5">R22</text>
<text x="195.7" y="38.3">LED4</text>
<text x="93.3" y="44.9" transform="rotate(-90 93.3 44.9)">VIN</text>
<text x="188.5" y="42">47</text>
<text x="62.7" y="48.1">Q1</text>
<text x="66.4" y="48.1">AO3401</text>
<text x="168" y="60">C8</text>
<text x="176.2" y="59.2">PAD1</text>
<text x="201.8" y="60">C9</text>
<text x="210" y="59.2">PAD3</text>
<text x="235.6" y="60">C10</text>
<text x="243.8" y="59.2">PAD5</text>
<text x="269.4" y="60">C11</text>
<text x="277.6" y="59.2">PAD7</text>
<text x="27.9" y="63.1">J2</text>
<text x="78.6" y="60.3" transform="rotate(-90 78.6 60.3)">+3V3</text>
<text x="89.9" y="61.9">U2</text>
<text x="152.1" y="62.8">SS2040FL</text>
<text x="152.1" y="60.7">D3</text>
<text x="168" y="63.7">0.1</text>
<text x="176.2" y="64.8">PAD2</text>
<text x="185.9" y="62.8">SS2040FL</text>
<text x="185.9" y="60.7">D4</text>
<text x="201.8" y="63.7">0.1</text>
<text x="210" y="64.8">PAD4</text>
<text x="219.7" y="62.8">SS2040FL</text>
<text x="219.7" y="60.7">D5</text>
<text x="235.6" y="63.7">0.1</text>
<text x="243.8" y="64.8">PAD6</text>
<text x="253.5" y="62.8">SS2040FL</text>
<text x="253.5" y="60.7">D6</text>
<text x="269.4" y="63.7">0.1</text>
<text x="277.6" y="64.8">PAD8</text>
<text x="121.8" y="71.5" transform="rotate(-90 121.8 71.5)">+3V3</text>
<text x="127.5" y="71.5" transform="rotate(-90 127.5 71.5)">+3V3</text>
<text x="160.1" y="70.4">47</text>
<text x="173.5" y="70.6">AO3400A</text>
<text x="173.5" y="68.7">Q2</text>
<text x="194" y="70.4">47</text>
<text x="207.3" y="70.6">AO3400A</text>
<text x="207.3" y="68.7">Q3</text>
<text x="227.8" y="70.4">47</text>
<text x="241.1" y="70.6">AO3400A</text>
<text x="241.1" y="68.7">Q4</text>
<text x="261.6" y="70.4">47</text>
<text x="274.9" y="70.6">AO3400A</text>
<text x="274.9" y="68.7">Q5</text>
<text x="13.7" y="76.2" transform="rotate(-90 13.7 76.2)">R2</text>
<text x="17.2" y="76.2" transform="rotate(-90 17.2 76.2)">5.1k</text>
<text x="62.5" y="76.2" transform="rotate(-90 62.5 76.2)">R3</text>
<text x="66" y="76.2" transform="rotate(-90 66 76.2)">5.1k</text>
<text x="122.6" y="76.2" transform="rotate(-90 122.6 76.2)">R5</text>
<text x="126.1" y="76.2" transform="rotate(-90 126.1 76.2)">300</text>
<text x="128.2" y="76.2" transform="rotate(-90 128.2 76.2)">R6</text>
<text x="131.8" y="76.2" transform="rotate(-90 131.8 76.2)">300</text>
<text x="159" y="73.9">R11</text>
<text x="163.9" y="75.4" transform="rotate(-90 163.9 75.4)">10k</text>
<text x="167.4" y="75.9" transform="rotate(-90 167.4 75.9)">R13</text>
<text x="192.6" y="73.9">R14</text>
<text x="197.7" y="75.4" transform="rotate(-90 197.7 75.4)">10k</text>
<text x="201.2" y="75.9" transform="rotate(-90 201.2 75.9)">R15</text>
<text x="226.4" y="73.9">R16</text>
<text x="231.5" y="75.4" transform="rotate(-90 231.5 75.4)">10k</text>
<text x="235" y="75.9" transform="rotate(-90 235 75.9)">R17</text>
<text x="260.2" y="73.9">R18</text>
<text x="265.3" y="75.4" transform="rotate(-90 265.3 75.4)">10k</text>
<text x="268.9" y="75.9" transform="rotate(-90 268.9 75.9)">R19</text>
<text x="12.9" y="80.9">GND</text>
<text x="61.7" y="80.9">GND</text>
<text x="81.6" y="82.5">0.1</text>
<text x="81.6" y="78.8">C4</text>
<text x="126.3" y="82.4" transform="rotate(-90 126.3 82.4)">LED2</text>
<text x="132" y="82.4" transform="rotate(-90 132 82.4)">LED3</text>
<text x="27.9" y="84.7">USB4105-GF-A</text>
<text x="52.3" y="86.5">GND</text>
<text x="89.9" y="90.1">FT231XS</text>
<text x="26" y="103.5" transform="rotate(-90 26 103.5)">+3V3</text>
<text x="73" y="103.5" transform="rotate(-90 73 103.5)">+3V3</text>
<text x="116.2" y="102.8">U1</text>
<text x="157.5" y="103.5" transform="rotate(-90 157.5 103.5)">+3V3</text>
<text x="160.5" y="106.9">C5</text>
<text x="20.5" y="109.7">EN</text>
<text x="26.8" y="108.1" transform="rotate(-90 26.8 108.1)">R7</text>
<text x="30.4" y="108.1" transform="rotate(-90 30.4 108.1)">10k</text>
<text x="44.8" y="110.4">T2</text>
<text x="55.8" y="110.4">T1</text>
<text x="73.8" y="108.1" transform="rotate(-90 73.8 108.1)">R8</text>
<text x="77.3" y="108.1" transform="rotate(-90 77.3 108.1)">10k</text>
<text x="79.8" y="109.7">IO0</text>
<text x="102.3" y="110.7">C7</text>
<text x="107.9" y="110.7">C6</text>
<text x="149.4" y="113.4">R10</text>
<text x="149.8" y="109.8">10k</text>
<text x="160.5" y="110.7">0.1</text>
<text x="33.6" y="116.6" transform="rotate(-90 33.6 116.6)">SW1</text>
<text x="42.8" y="116.6">NPN</text>
<text x="56.1" y="116.6">NPN</text>
<text x="76.7" y="116.6" transform="rotate(-90 76.7 116.6)">SW2</text>
<text x="102.3" y="114.4">10</text>
<text x="107.9" y="114.4">DNP</text>
<text x="161.3" y="124.1" transform="rotate(-90 161.3 124.1)">+3V3</text>
<text x="166.9" y="124.1" transform="rotate(-90 166.9 124.1)">+3V3</text>
<text x="19.4" y="128.5">RTS</text>
<text x="42" y="130.3">10k</text>
<text x="42" y="126.8">R12</text>
<text x="57.8" y="126.7">10k</text>
<text x="58.4" y="130.3">R9</text>
<text x="79.8" y="128.5">DTR</text>
<text x="162" y="128.8" transform="rotate(-90 162 128.8)">R20</text>
<text x="165.6" y="128.8" transform="rotate(-90 165.6 128.8)">DNP</text>
<text x="167.7" y="128.8" transform="rotate(-90 167.7 128.8)">R21</text>
<text x="171.2" y="128.8" transform="rotate(-90 171.2 128.8)">DNP</text>
<text x="187.6" y="129.7" transform="rotate(-90 187.6 129.7)">+3V3</text>
<text x="116.2" y="152.3">ESP32-WROOM-32E_(16MB)</text>
<text x="43.7" y="166.9" transform="rotate(-90 43.7 166.9)">LED6</text>
<text x="156.9" y="163">+3V3</text>
<text x="203.3" y="168">SDA</text>
<text x="221.4" y="163.5">+3V3</text>
<text x="226.2" y="168">SCL</text>
<text x="158.3" y="171.2" transform="rotate(-90 158.3 171.2)">10k</text>
<text x="161.8" y="171.6" transform="rotate(-90 161.8 171.6)">R31</text>
<text x="150.9" y="177.4">1k</text>
<text x="153.5" y="176.1">T3</text>
<text x="182.3" y="176.5">VIN</text>
<text x="149.4" y="181">R30</text>
<text x="153.7" y="182.3">NPN</text>
<text x="194.3" y="183.9">C12</text>
<text x="205.2" y="183.1">PAD10</text>
<text x="205.4" y="185">PAD11</text>
<text x="206.3" y="181.3">PAD9</text>
<text x="181.9" y="189.8">+3V3</text>
<text x="194.3" y="187.7">0.1</text>
</g>
<text font-size="1.8" fill="#009292" x="148.1" y="35.8">300Ω@100MHz</text>
<g font-size="1.8" fill="#f57c10">
<text x="201.5" y="130.1">3.3V (or 5v)</text>
<text x="213.8" y="146.6" transform="rotate(-90 213.8 146.6)">ITG/MPU</text>
<text x="206.3" y="152.3">y</text>
<text x="214" y="154.1" transform="rotate(-90 214 154.1)">GY-521</text>
<text x="209.2" y="156.6">x</text>
</g>
<g font-size="1.6" fill="#757575">
<text x="32.8" y="29.9">1</text>
<text x="119.2" y="29.9">1</text>
<text x="136.7" y="29.9">3</text>
<text x="32.8" y="31.8">2</text>
<text x="119.2" y="31.8">2</text>
<text x="119.2" y="33.7">4</text>
<text x="123.6" y="30.8">VIN</text>
<text x="123.6" y="32.7">GND</text>
<text x="123.6" y="34.5">GND</text>
<text x="128.8" y="30.8">VOUT</text>
<text x="52.2" y="65.6">A4_B9*2</text>
<text x="87.9" y="63.8">15</text>
<text x="88.7" y="65.6">3</text>
<text x="91.6" y="64.6">VCC</text>
<text x="100" y="64.6">TXD</text>
<text x="105.2" y="63.8">20</text>
<text x="105.2" y="65.6">4</text>
<text x="24.2" y="69.4">A5</text>
<text x="24.2" y="71.3">A6</text>
<text x="29.6" y="70.2">CC1</text>
<text x="44.4" y="66.5">VBUS</text>
<text x="45.6" y="70.2">CC2</text>
<text x="52.2" y="69.4">B5</text>
<text x="52.2" y="71.3">B6</text>
<text x="87.9" y="67.5">13</text>
<text x="87.9" y="71.3">12</text>
<text x="91.6" y="66.5">VCCIO</text>
<text x="91.6" y="68.3">3V3OUT</text>
<text x="99.8" y="66.5">RXD</text>
<text x="100" y="70.2">RTS</text>
<text x="105.2" y="71.3">9</text>
<text x="105.2" y="69.4">2</text>
<text x="24.2" y="73.1">A7</text>
<text x="24.2" y="75">A8</text>
<text x="29.6" y="72.1">DP1</text>
<text x="29.6" y="74">DN1</text>
<text x="29.6" y="75.8">SBU1</text>
<text x="44.6" y="75.8">SBU2</text>
<text x="45.6" y="74">DN2</text>
<text x="45.6" y="72.1">DP2</text>
<text x="52.2" y="73.1">B7</text>
<text x="52.2" y="75">B8</text>
<text x="87.9" y="76.9">14</text>
<text x="88" y="73.1">11</text>
<text x="91.6" y="72.1">USBDM</text>
<text x="91.6" y="74">USBDP</text>
<text x="91.6" y="77.7">RESET</text>
<text x="99.8" y="77.7">DCD</text>
<text x="99.8" y="75.8">DSR</text>
<text x="99.9" y="74">DTR</text>
<text x="100" y="72.1">CTS</text>
<text x="105.2" y="76.9">8</text>
<text x="105.2" y="75">7</text>
<text x="105.2" y="73.1">1</text>
<text x="39.3" y="81.5">SHELL_GND</text>
<text x="45.2" y="79.6">GND</text>
<text x="52.2" y="78.8">A1_B12*2</text>
<text x="52.2" y="80.7">S1*4</text>
<text x="97.9" y="83.4">CBUS1</text>
<text x="97.9" y="81.5">CBUS0</text>
<text x="101.6" y="79.6">RI</text>
<text x="105.2" y="82.5">17</text>
<text x="105.2" y="80.7">18</text>
<text x="105.2" y="78.8">5</text>
<text x="87.9" y="86.3">16</text>
<text x="88.7" y="84.4">6</text>
<text x="91.6" y="85.2">GND</text>
<text x="91.6" y="87.1">GND</text>
<text x="97.9" y="87.1">CBUS3</text>
<text x="97.9" y="85.2">CBUS2</text>
<text x="105.2" y="86.3">19</text>
<text x="105.2" y="84.4">10</text>
<text x="134.2" y="105.9">3V3</text>
<text x="140.5" y="105.1">2</text>
<text x="113.6" y="108.8">3</text>
<text x="117.9" y="109.6">EN</text>
<text x="134.4" y="111.5">IO2</text>
<text x="134.4" y="109.6">IO0</text>
<text x="134.4" y="113.4">IO4</text>
<text x="140.5" y="110.7">24</text>
<text x="140.5" y="108.8">25</text>
<text x="140.5" y="112.6">26</text>
<text x="113.6" y="114.5">4</text>
<text x="113.6" y="116.3">5</text>
<text x="117.9" y="115.3">SENSOR_VP</text>
<text x="117.9" y="117.2">SENSOR_VN</text>
<text x="133.5" y="117.2">IO12</text>
<text x="133.5" y="119">IO13</text>
<text x="134.4" y="115.3">IO5</text>
<text x="140.5" y="116.3">14</text>
<text x="140.5" y="118.2">16</text>
<text x="140.5" y="114.5">29</text>
<text x="113.6" y="122">6</text>
<text x="113.6" y="123.8">7</text>
<text x="117.9" y="122.8">IO34</text>
<text x="117.9" y="124.7">IO35</text>
<text x="133.5" y="120.9">IO14</text>
<text x="133.5" y="122.8">IO15</text>
<text x="133.5" y="124.7">IO16</text>
<text x="140.5" y="120.1">13</text>
<text x="140.5" y="122">23</text>
<text x="140.5" y="123.8">27</text>
<text x="140.5" y="125.7">28</text>
<text x="112.7" y="131.4">34</text>
<text x="112.7" y="129.5">35</text>
<text x="117.9" y="130.3">TXD0</text>
<text x="133.5" y="126.5">IO17</text>
<text x="133.5" y="128.4">IO18</text>
<text x="133.5" y="130.3">IO19</text>
<text x="140.5" y="127.6">30</text>
<text x="140.5" y="129.5">31</text>
<text x="140.5" y="131.4">33</text>
<text x="190" y="129.5">VCC</text>
<text x="196.8" y="130.3">VCC</text>
<text x="111.2" y="137">17*6</text>
<text x="117.9" y="132.2">RXD0</text>
<text x="117.9" y="137.8">NC</text>
<text x="133.5" y="137.8">IO25</text>
<text x="133.5" y="132.2">IO21</text>
<text x="133.5" y="134.1">IO22</text>
<text x="133.5" y="135.9">IO23</text>
<text x="140.5" y="137">10</text>
<text x="140.5" y="133.2">36</text>
<text x="140.5" y="135.1">37</text>
<text x="189.8" y="133.2">GND</text>
<text x="190.2" y="137">SCL</text>
<text x="196.8" y="134.1">GND</text>
<text x="196.8" y="137.8">SCL</text>
<text x="112.7" y="138.9">32</text>
<text x="117.9" y="139.7">NC1</text>
<text x="133.5" y="143.4">IO32</text>
<text x="133.5" y="139.7">IO26</text>
<text x="133.5" y="141.6">IO27</text>
<text x="140.5" y="142.6">8</text>
<text x="140.5" y="138.9">11</text>
<text x="140.5" y="140.7">12</text>
<text x="190.1" y="140.7">SDA</text>
<text x="196.8" y="141.6">SDA</text>
<text x="133.5" y="149.1">GND</text>
<text x="133.5" y="145.3">IO33</text>
<text x="140.5" y="148.3">1*12</text>
<text x="140.5" y="144.5">9</text>
<text x="190.1" y="144.5">XDA</text>
<text x="190.2" y="148.3">XCL</text>
<text x="196.8" y="145.3">XDA</text>
<text x="196.8" y="149.1">XCL</text>
<text x="189.9" y="152">ADO</text>
<text x="190.8" y="155.8">INT</text>
<text x="196.8" y="152.8">ADO</text>
<text x="196.8" y="156.6">INT</text>
<text x="213.1" y="165.2">1</text>
<text x="213.1" y="167">3</text>
<text x="221.2" y="167">4</text>
<text x="221.2" y="165.2">2</text>
<text x="213.1" y="168.9">5</text>
<text x="213.1" y="170.8">7</text>
<text x="213.1" y="172.7">9</text>
<text x="221.2" y="172.7">10</text>
<text x="221.2" y="170.8">8</text>
<text x="221.2" y="168.9">6</text>
</g>
<g font-size="1.3" fill="#757575">
<text x="21.2" y="22">VBAT</text>
<text x="68.1" y="18.2">VBAT</text>
<text x="51.2" y="35.1">VBUS</text>
<text x="181.5" y="40.1">LED1</text>
<text x="169.5" y="53.9">VBAT</text>
<text x="203.3" y="53.9">VBAT</text>
<text x="237.1" y="53.9">VBAT</text>
<text x="270.9" y="53.9">VBAT</text>
<text x="53.1" y="59.5">VBUS</text>
<text x="111.5" y="64.5">ESP32_RXD</text>
<text x="19.5" y="72">DP</text>
<text x="57" y="72">DP</text>
<text x="75.7" y="72">DM</text>
<text x="111.5" y="70.1">RTS</text>
<text x="111.5" y="66.4">ESP32_TXD</text>
<text x="148.9" y="72">PWM1</text>
<text x="182.7" y="72">PWM2</text>
<text x="216.5" y="72">PWM3</text>
<text x="250.3" y="72">PWM4</text>
<text x="19.3" y="73.9">DM</text>
<text x="57" y="73.9">DM</text>
<text x="75.9" y="73.9">DP</text>
<text x="111.5" y="73.9">DTR</text>
<text x="96.5" y="109.5">EN</text>
<text x="145.3" y="109.6">IO0</text>
<text x="145.3" y="117.1">PWM1</text>
<text x="145.3" y="118.9">PWM2</text>
<text x="145.3" y="120.8">PWM3</text>
<text x="145.3" y="122.7">PWM4</text>
<text x="145.3" y="124.6">SBUS</text>
<text x="102.2" y="130.2">ESP32_TXD</text>
<text x="145.3" y="128.3">LED1</text>
<text x="145.3" y="130.2">LED2</text>
<text x="102" y="132.1">ESP32_RXD</text>
<text x="145.3" y="132.1">SDA</text>
<text x="145.3" y="134">SCL</text>
<text x="145.3" y="135.8">MPUINT</text>
<text x="157.6" y="134">SDA</text>
<text x="157.8" y="132.1">SCL</text>
<text x="185.9" y="137.7">SCL</text>
<text x="185.8" y="141.5">SDA</text>
<text x="183.5" y="156.5">MPUINT</text>
<text x="215.7" y="161.7">J3</text>
<text x="137.8" y="179">SBUS_IN</text>
<text x="164.1" y="175.3">SBUS</text>
<text x="215.7" y="176.7">62131021021</text>
<text x="190.4" y="180.9">SBUS_IN</text>
</g>
</svg>
